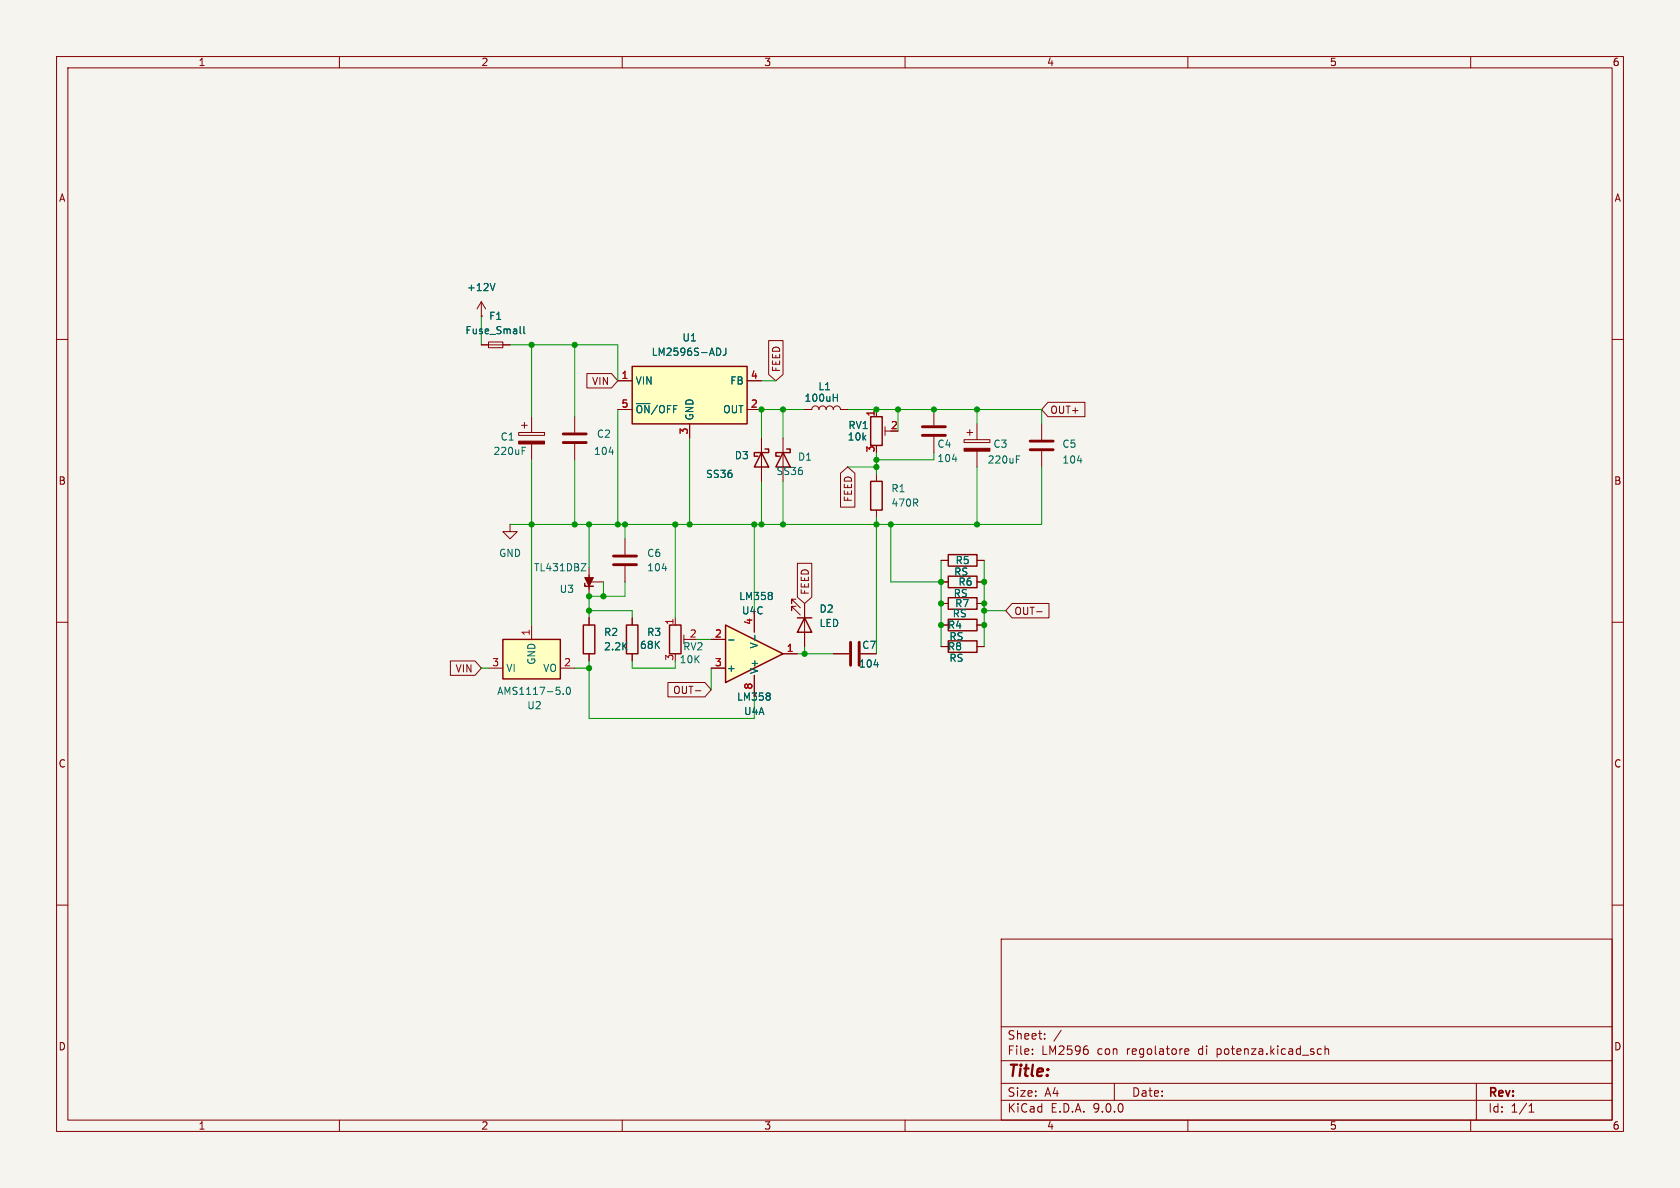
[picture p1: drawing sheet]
<svg xmlns="http://www.w3.org/2000/svg" width="297mm" height="210mm" viewBox="0 0 297 210" stroke-linecap="round" stroke-linejoin="round" font-family="sans-serif">
<path d="M0 0h297v210h-297z" fill="#f5f4ef" stroke="#f5f4ef" stroke-width=".18"/>
<g fill="none" stroke="#840000" stroke-width=".18">
<path d="M10 10h277v190h-277zM12 12h273v186h-273zM60 10v2M110 10v2M160 10v2M210 10v2M260 10v2M10 60h2M285 60h2M90.2 92.7v1.3h1.2l-1.2 1.3-1.3-1.3h1.3M90.2 92.7h.1M154.9 83.8v1.3"/>
<path d="M154.9 90.2v1.2M10 110h2M111.8 109.2v1.3M111.8 115.6v1.2M119.4 109.2v1.3M120.9 112.3v1.5M120.9 113h1M140.7 105.9h-.7v.8v-.8l1.5 1.5M140.7 107.2h-.7v.8v-.8l1.5 1.5M142.2 106.7v7.6M147.3 115.6h2.8M152.1 115.6h2.8"/>
<path d="M166.4 102.9h1.2M166.4 114.3h1.2M166.4 110.5h1.2M172.7 102.9h1.3M172.7 114.3h1.3M172.7 110.5h1.3M285 110h2M10 160h2M177 166h108v32h-108zM285 160h2M60 198v2M110 198v2"/>
<path d="M160 198v2M177 194.5h108M177 191.5h108M177 187.5h108M177 181.5h108M182.5 186.3v.1M182.5 185.5v.1M184.7 183.6v.1M184.7 182.8v.1M187.6 182.1l-1.3 2M192.2 185.5l.2 .3-.2 .5M197 191.5v3"/>
<path d="M209.5 185.9l.7-.1-.1-.3-.4-.1-.2 .2v.7h.6M210 198v2M233.2 185.4l.4 .1M233.6 186.3l-.4 .1M234.2 185.5l.3-.1 .3 .1 .1 .9M234.2 184.9v1.5M260 198v2M261 191.5v6.5M270.3 196.6h.9M270.3 195.5l.4-.4v1.5"/>
</g>
<path d="M153.9 85.1h2.1v5.1h-2.1zM110.7 110.5h2.1v5.1h-2.1zM118.4 110.5h2v5.1h-2zM141 109.2h2.5M142.2 109.2l1.3 2.6h-2.5zM167.6 101.9h5.1v2h-5.1zM167.6 113.3h5.1v2h-5.1zM167.6 109.5h5.1v2h-5.1z" fill="none" stroke="#840000" stroke-width=".25"/>
<path d="M150.4 113.5v4.1M151.9 113.5v4.1" fill="none" stroke="#840000" stroke-width=".51"/>
<path d="M154.5 117.5h.8" fill="none" stroke="#006464" stroke-width=".18"/>
<path d="M88.9 113h10.2v7h-10.2z" fill="#ffffc2"/>
<path d="M88.9 113h10.2v7h-10.2zM103.4 103.1v.5h1.5" fill="none" stroke="#840000" stroke-width=".25"/>
<path d="M165.1 72.4v2.8M165.1 77.2v2.8M86.4 118.1h2.5M94 110.5v2.5M99.1 118.1h2.5M104.1 101.6v2.5M104.1 100.3v5.1M104.1 102.9h2.6" fill="none" stroke="#840000" stroke-width=".18"/>
<path d="M102.7 99.6h.9l-.9 1.3h.9M168.4 81.2h.8M99.6 122.6v.2M100.2 121.6l.2-.1a.68 .68 0 0 1 .5 .6 .68 .68 0 0 1-.5 .7l-.2-.2-.1-.3z" fill="none" stroke="#006464" stroke-width=".18"/>
<path d="M103.4 102.1h1.5l-.8 1.5z" fill="#840000" stroke="#840000" stroke-width=".18"/>
<path d="M163.1 75.4h4M163.1 77h4" fill="none" stroke="#840000" stroke-width=".51"/>
<path d="M128.3 110.5l10.1 5.1-10.1 5.1z" fill="#ffffc2"/>
<path d="M128.3 110.5l10.1 5.1-10.1 5.1z" fill="none" stroke="#840000" stroke-width=".25"/>
<path d="M101.6 73.7v2.8M101.6 78.5v2.8M125.7 118.1h2.6M125.7 113h2.6M133.3 108v3.8M133.3 119.4v3.8M138.4 115.6h2.6" fill="none" stroke="#840000" stroke-width=".18"/>
<path d="M107.7 79.9h.8M128.8 113.1h1M133.4 112.3v1M136.5 104.8v.3M136.5 105.4v.5M136.1 122.6v.3M136.1 123.2v.4" fill="none" stroke="#006464" stroke-width=".18"/>
<path d="M99.6 76.7h4M99.6 78.2h4" fill="none" stroke="#840000" stroke-width=".51"/>
<path d="M111.8 64.8h20.3v10.1h-20.3z" fill="#ffffc2"/>
<path d="M111.8 64.8h20.3v10.1h-20.3zM135.3 79.4h.6v.6h-2.6v.6h.7M139.1 79.4h.6v.6h-2.5v.6h.6M153.9 73.7h2.1v5h-2.1zM134.6 80l1.3 2.6h-2.6zM138.4 80l1.3 2.6h-2.5zM167.6 98h5.1v2.1h-5.1zM103.1 110.5h2.1v5.1h-2.1zM167.6 105.7h5.1v2h-5.1z" fill="none" stroke="#840000" stroke-width=".25"/>
<g fill="none" stroke="#840000" stroke-width=".18">
<path d="M85.1 55.9h.1M85.1 53.3l-.8 1.3M85.1 53.3l.8 1.3M85.1 53.3v2.6M85.1 61h5.1M86.4 60.5h2.5v1h-2.5zM91.7 76.5h4.6v.5h-4.6zM92.2 75.2h1M92.7 74.7v1M94 73.7v2.8M94 78.5v2.8M103.8 66h4.3l1.1 1.3-1.1 1.3h-4.3z"/>
<path d="M109.2 67.3h2.6M109.2 72.4h2.6M121.9 74.9v2.6M132.1 67.3h2.5M132.1 72.4h2.5M134.6 77.5v7.6M135.9 60.2h2.5v6l-1.2 1.1-1.3-1.1zM138.4 77.5v7.6M142.2 72.4h1.3a.64 .64 0 0 1 .6-.6 .64 .64 0 0 1 .7 .6 .64 .64 0 0 1 .6-.6 .64 .64 0 0 1 .6 .6 .64 .64 0 0 1 .7-.6 .64 .64 0 0 1 .6 .6 .64 .64 0 0 1 .7-.6 .64 .64 0 0 1 .6 .6h1.3M154.9 72.4v1.3M156.5 75.4v1.6M156.5 76.2h1"/>
<path d="M170.4 77.7h4.6v.5h-4.6zM170.9 76.5h1.1M171.4 75.9v1.1M172.7 74.9v2.8M172.7 79.8v2.8M184.1 74.9v2.8M184.1 79.8v2.8M185.3 71.1h6.5v2.6h-6.5l-1.2-1.3zM110.5 95.3v2.7M141 99.6h2.5v6l-1.3 1.1-1.2-1.1zM148.6 83.7l1.3-1.1 1.2 1.1v6h-2.5zM166.4 99.1h1.2"/>
<path d="M172.7 99.1h1.3M79.6 116.8h4.4l1.1 1.3-1.1 1.3h-4.4zM104.1 109.2v1.3M104.1 115.6v1.2M110.5 100.1v2.8M111.8 109.2v1.3M111.8 115.6v1.2M125.7 118.1h2.6M125.7 113h2.6M133.3 108v3.8M133.3 119.4v3.8M138.4 115.6h2.6"/>
<path d="M142.2 106.7v2.5M142.2 111.8v2.5M147.3 115.6h2.8M152.1 115.6h2.8M166.4 106.7h1.2M166.4 110.5h1.2M166.4 114.3h1.2M166.4 102.9h1.2M172.7 106.7h1.3M172.7 110.5h1.3M172.7 114.3h1.3M172.7 102.9h1.3"/>
<path d="M178.9 106.7h6.5v2.5h-6.5l-1.1-1.2zM183.3 108.1h.9M118.1 120.6h6.5l1.1 1.3-1.1 1.3h-6.5zM122.9 122.1h1"/>
</g>
<g fill="none" stroke="#006464" stroke-width=".18">
<path d="M87.5 50.1l-.4 1.3M92 58.8l.1 .2M92.6 57.7v1.1l.2 .2M92.3 79.7h.4M92.3 79.1h.6M127 61.5a.68 .68 0 0 1 .4 .7 .68 .68 0 0 1-.4 .6M128.3 61.5v.9a.41 .41 0 0 1-.5 .4M147.3 70.3h.7M148 69.7v1.2M179.7 81.2h.4M179.7 80.6h.6M190.5 81.4h.8"/>
<path d="M117.1 100.5h.8M128.8 113.1h1M133.4 112.3v1M136.5 104.8v.3M136.5 105.4v.5M154.5 117.5h.8M136.1 122.6v.3M136.1 123.2v.4"/>
</g>
<g fill="#840000" stroke="#840000" stroke-width=".18">
<path d="M91.7 78h4.6v.5h-4.6z"/>
<path d="M170.4 79.2h4.6v.6h-4.6z"/>
</g>
<path d="M182.1 78h4.1M182.1 79.5h4.1M108.5 98.3h4M108.5 99.8h4" fill="none" stroke="#840000" stroke-width=".51"/>
<g fill="none" stroke="#009600" stroke-width=".18">
<path d="M85.1 55.9v5.1M90.2 61h19v6.3M94 61v12.7M101.6 61v12.7M109.2 72.4v20.3M121.9 77.5v15.2M134.6 67.3h2.6M138.4 72.4v5.1M142.2 72.4h-7.6v5.1M149.9 72.4h34.2v2.5M158.7 72.4v3.8M172.7 72.4v2.5"/>
<path d="M94 81.3v29.2M101.6 81.3v11.4M104.1 92.7v7.6M110.5 92.7v2.6M119.4 92.7v16.5M133.3 92.7v15.3M134.6 85.1v7.6M138.4 85.1v7.6M149.9 82.6h5M154.9 80v3.8M154.9 91.4v24.2M157.5 92.7v10.2h8.9"/>
<path d="M165.1 80v1.3h-10.2M166.4 99.1v15.2M172.7 82.6v10.1M174 99.1v15.2M184.1 82.6v10.1h-93.9M85.1 118.1h1.3M101.6 118.1h2.5M104.1 116.8v10.2h29.2v-3.8M104.1 108h7.7v1.2M106.7 102.9v2.5M110.5 102.9v2.5h-6.4v3.8M111.8 116.8v1.3h7.6v-1.3"/>
<path d="M123.2 113h2.5M125.7 118.1v3.8M141 115.6h6.3M142.2 114.3v1.3M174 108h3.8"/>
</g>
<g fill="#009600" stroke="#009600" stroke-width=".18">
<circle cx="166.4" cy="102.9" r=".46"/>
<circle cx="174" cy="102.9" r=".46"/>
<circle cx="172.7" cy="92.7" r=".46"/>
<circle cx="165.1" cy="72.4" r=".46"/>
<circle cx="172.7" cy="72.4" r=".46"/>
<circle cx="154.9" cy="81.3" r=".46"/>
<circle cx="154.9" cy="72.4" r=".46"/>
<circle cx="158.7" cy="72.4" r=".46"/>
<circle cx="154.9" cy="82.6" r=".46"/>
<circle cx="121.9" cy="92.7" r=".46"/>
<circle cx="119.4" cy="92.7" r=".46"/>
<circle cx="133.3" cy="92.7" r=".46"/>
<circle cx="104.1" cy="108" r=".46"/>
<circle cx="104.1" cy="118.1" r=".46"/>
<circle cx="106.7" cy="105.4" r=".46"/>
<circle cx="104.1" cy="105.4" r=".46"/>
<circle cx="174" cy="108" r=".46"/>
<circle cx="157.5" cy="92.7" r=".46"/>
<circle cx="166.4" cy="106.7" r=".46"/>
<circle cx="142.2" cy="115.6" r=".46"/>
<circle cx="174" cy="110.5" r=".46"/>
<circle cx="166.4" cy="110.5" r=".46"/>
<circle cx="154.9" cy="92.7" r=".46"/>
<circle cx="174" cy="106.7" r=".46"/>
<circle cx="101.6" cy="92.7" r=".46"/>
<circle cx="94" cy="92.7" r=".46"/>
<circle cx="104.1" cy="92.7" r=".46"/>
<circle cx="138.4" cy="72.4" r=".46"/>
<circle cx="138.4" cy="92.7" r=".46"/>
<circle cx="134.6" cy="92.7" r=".46"/>
<circle cx="134.6" cy="72.4" r=".46"/>
<circle cx="101.6" cy="61" r=".46"/>
<circle cx="94" cy="61" r=".46"/>
<circle cx="110.5" cy="92.7" r=".46"/>
<circle cx="109.2" cy="92.7" r=".46"/>
</g>
<text font-size="2.8" fill="#840000" x="178" y="190.9">Title:</text>
<g font-size="2.1" fill="#840000">
<text x="178" y="184">Sheet:</text>
<text x="178" y="186.7">File:</text>
<text x="184.1" y="186.7">LM2596</text>
<text x="194" y="186.7">con</text>
<text x="199.3" y="186.7">regolatore</text>
<text x="212.1" y="186.7">di</text>
<text x="215.5" y="186.7">potenza.kicad_sch</text>
<text x="178" y="196.9">KiCad</text>
<text x="178" y="194.1">Size:</text>
<text x="184.7" y="194.1">A4</text>
<text x="185.7" y="196.9">E.D.A.</text>
<text x="193.3" y="196.9">9.0.0</text>
<text x="200" y="194.1">Date:</text>
<text x="263" y="194.3">Rev:</text>
<text x="263" y="196.9">Id:</text>
<text x="267.1" y="196.9">1/1</text>
</g>
<g font-size="1.8" fill="#840000">
<text x="35" y="11.9">1</text>
<text x="85" y="11.9">2</text>
<text x="135" y="11.9">3</text>
<text x="185" y="11.9">4</text>
<text x="235" y="11.9">5</text>
<text x="285" y="11.9">6</text>
<text x="10.3" y="35.9">A</text>
<text x="285.3" y="35.9">A</text>
<text x="138.1" y="65.9" transform="rotate(-90 138.1 65.9)">FEED</text>
<text x="104.6" y="68.3">VIN</text>
<text x="185.6" y="73.3">OUT+</text>
<text x="10.3" y="85.9">B</text>
<text x="150.8" y="88.8" transform="rotate(-90 150.8 88.8)">FEED</text>
<text x="285.3" y="85.9">B</text>
<text x="143.2" y="105.3" transform="rotate(-90 143.2 105.3)">FEED</text>
<text x="179.2" y="108.9">OUT-</text>
<text x="80.4" y="119.1">VIN</text>
<text x="118.9" y="122.9">OUT-</text>
<text x="10.3" y="135.9">C</text>
<text x="285.3" y="135.9">C</text>
<text x="10.3" y="185.9">D</text>
<text x="285.3" y="185.9">D</text>
<text x="35" y="199.9">1</text>
<text x="85" y="199.9">2</text>
<text x="135" y="199.9">3</text>
<text x="185" y="199.9">4</text>
<text x="235" y="199.9">5</text>
<text x="285" y="199.9">6</text>
</g>
<g font-size="1.8" fill="#006464">
<text x="82.4" y="51.7">+12V</text>
<text x="82.2" y="59.3">Fuse_Small</text>
<text x="86.4" y="56.7">F1</text>
<text x="115.1" y="63.1">LM2596S-ADJ</text>
<text x="120.5" y="60.6">U1</text>
<text x="112.3" y="68.2">VIN</text>
<text x="129" y="68.2">FB</text>
<text x="142.1" y="71.2">100uH</text>
<text x="144.6" y="69.2">L1</text>
<text x="105.4" y="77.6">C2</text>
<text x="112.3" y="73.3">~{ON}/OFF</text>
<text x="122.8" y="74.4" transform="rotate(-90 122.8 74.4)">GND</text>
<text x="127.7" y="73.3">OUT</text>
<text x="149.9" y="76">RV1</text>
<text x="87.1" y="80.6">220uF</text>
<text x="88.4" y="78.1">C1</text>
<text x="104.9" y="80.6">104</text>
<text x="129.8" y="81.4">D3</text>
<text x="141" y="81.6">D1</text>
<text x="149.8" y="78.1">10k</text>
<text x="165.6" y="79.3">C4</text>
<text x="165.6" y="81.9">104</text>
<text x="174.5" y="82.1">220uF</text>
<text x="175.5" y="79.3">C3</text>
<text x="187.7" y="79.3">C5</text>
<text x="187.7" y="82.1">104</text>
<text x="124.7" y="84.7">SS36</text>
<text x="137.2" y="84.2">SS36</text>
<text x="157.5" y="87.2">R1</text>
<text x="157.5" y="89.8">470R</text>
<text x="88.1" y="98.7">GND</text>
<text x="94.3" y="101.2">TL431DBZ</text>
<text x="114.3" y="98.7">C6</text>
<text x="114.3" y="101.2">104</text>
<text x="168.6" y="102">RS</text>
<text x="168.8" y="99.9">R5</text>
<text x="98.8" y="105">U3</text>
<text x="130.6" y="106.3">LM358</text>
<text x="168.5" y="105.8">RS</text>
<text x="168.8" y="107.5">R7</text>
<text x="169.3" y="103.7">R6</text>
<text x="106.7" y="112.6">R2</text>
<text x="114.3" y="112.6">R3</text>
<text x="131.1" y="108.8">U4C</text>
<text x="144.8" y="108.5">D2</text>
<text x="144.8" y="111">LED</text>
<text x="167.5" y="111.4">R4</text>
<text x="167.7" y="113.4">RS</text>
<text x="168.3" y="109.3">RS</text>
<text x="89.4" y="119">VI</text>
<text x="94.8" y="117.6" transform="rotate(-90 94.8 117.6)">GND</text>
<text x="95.9" y="119">VO</text>
<text x="106.7" y="115.2">2.2K</text>
<text x="113" y="114.9">68K</text>
<text x="120.1" y="117.4">10K</text>
<text x="120.7" y="115.2">RV2</text>
<text x="128.4" y="119">+</text>
<text x="134.2" y="119.3" transform="rotate(-90 134.2 119.3)">V+</text>
<text x="134.2" y="114.8" transform="rotate(-90 134.2 114.8)">V-</text>
<text x="151.8" y="118.2">104</text>
<text x="152.3" y="114.9">C7</text>
<text x="167.5" y="115.2">R8</text>
<text x="167.7" y="117.2">RS</text>
<text x="87.8" y="123">AMS1117-5.0</text>
<text x="93.1" y="125.6">U2</text>
<text x="130.2" y="124.1">LM358</text>
<text x="131.4" y="126.6">U4A</text>
</g>
<g font-size="1.8" fill="#a90000">
<text x="109.8" y="67.1">1</text>
<text x="132.6" y="67.1">4</text>
<text x="109.8" y="72.1">5</text>
<text x="121.7" y="76.9" transform="rotate(-90 121.7 76.9)">3</text>
<text x="132.6" y="72.1">2</text>
<text x="154.7" y="73.7" transform="rotate(-90 154.7 73.7)">1</text>
<text x="157.4" y="75.9">2</text>
<text x="154.7" y="80.1" transform="rotate(-90 154.7 80.1)">3</text>
<text x="93.7" y="112.5" transform="rotate(-90 93.7 112.5)">1</text>
<text x="119.1" y="110.6" transform="rotate(-90 119.1 110.6)">1</text>
<text x="121.8" y="112.8">2</text>
<text x="126.3" y="112.8">2</text>
<text x="133.1" y="110.6" transform="rotate(-90 133.1 110.6)">4</text>
<text x="86.9" y="117.9">3</text>
<text x="99.6" y="117.9">2</text>
<text x="119.1" y="116.9" transform="rotate(-90 119.1 116.9)">3</text>
<text x="126.3" y="117.9">3</text>
<text x="139" y="115.3">1</text>
<text x="133.1" y="122" transform="rotate(-90 133.1 122)">8</text>
</g>
</svg>
